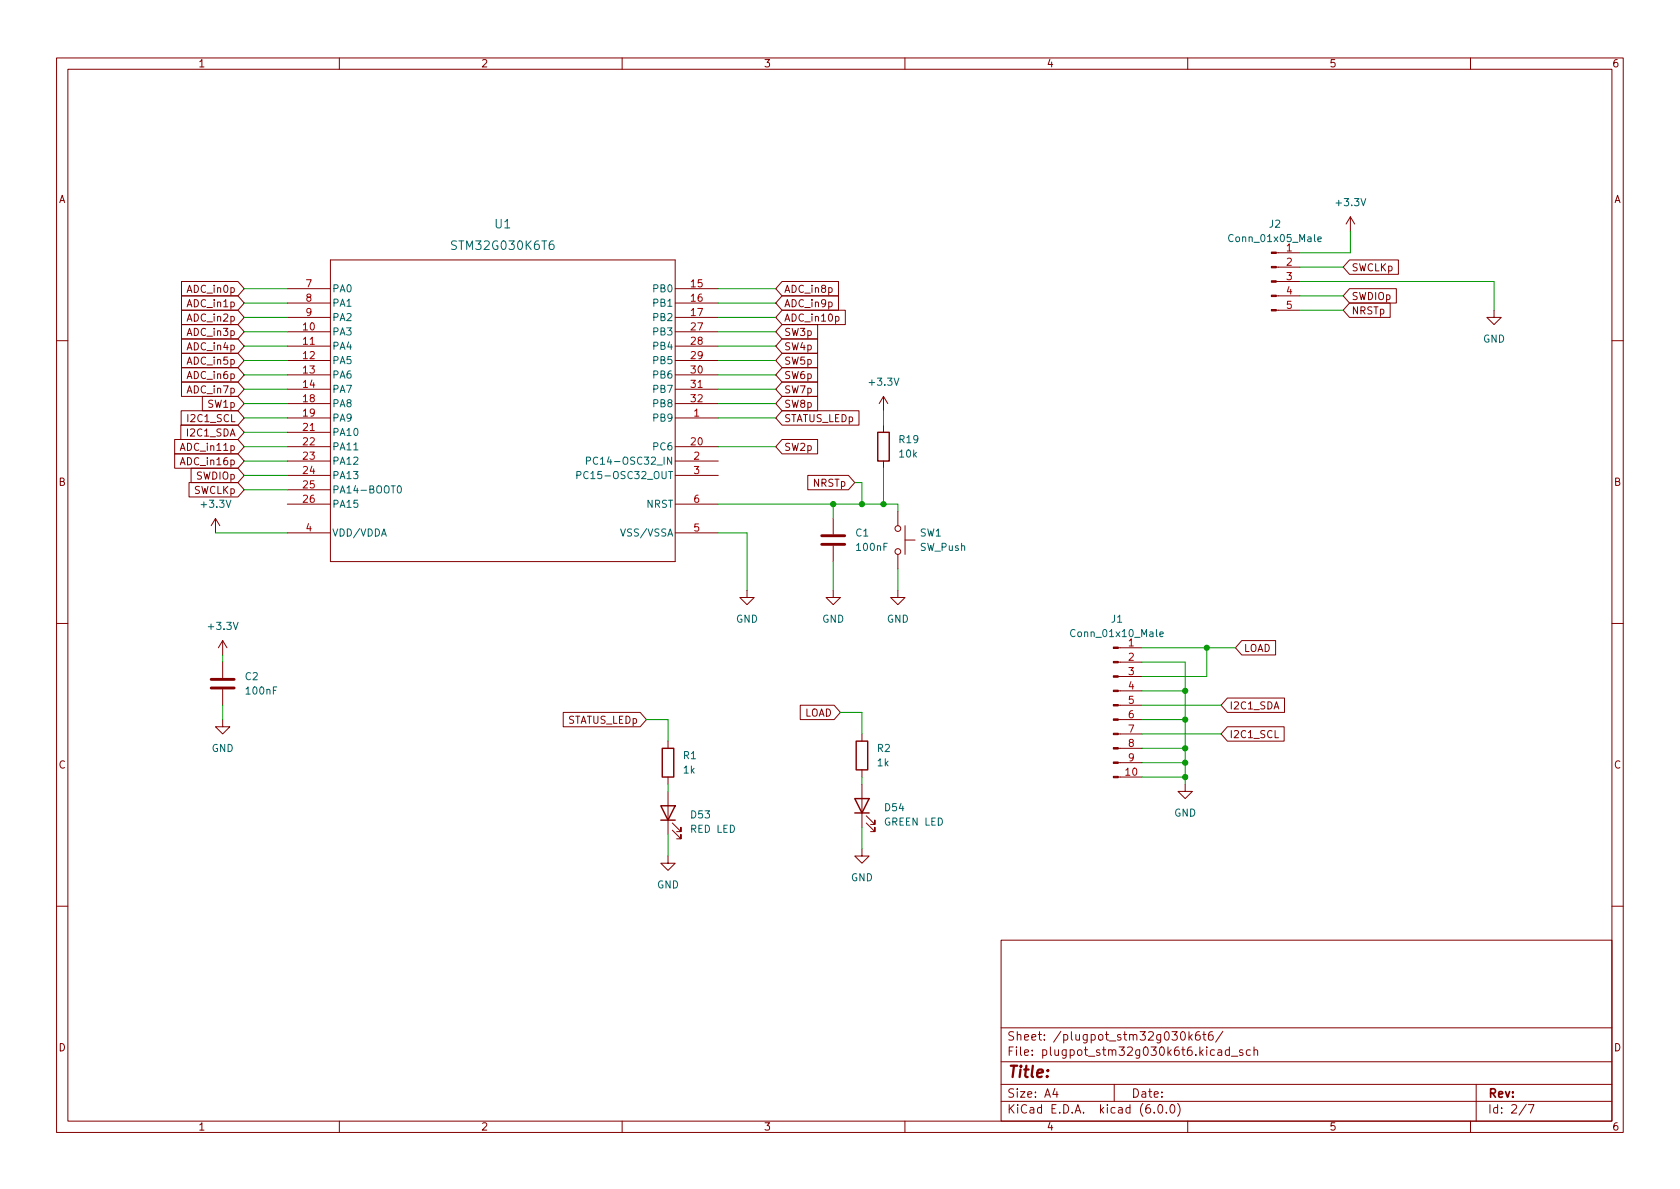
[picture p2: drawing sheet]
<svg xmlns="http://www.w3.org/2000/svg" width="297mm" height="210mm" viewBox="0 0 297 210" stroke-linecap="round" stroke-linejoin="round" font-family="sans-serif">
<g fill="none" stroke="#840000" stroke-width=".18">
<path d="M10 10.2h277v190.1h-277zM12 12.2h273v186.1h-273zM60 10.2v2M110 10.2v2M160 10.2v2M210 10.2v2M260 10.2v2M238.8 38.3l-.8 1.3M238.8 38.3v2.6M238.8 38.3l.7 1.3M32.1 59.9h10l1.1 1.3-1.1 1.3h-10zM32.1 52.3h10l1.1 1.3-1.1 1.3h-10z"/>
<path d="M32.1 49.8h10l1.1 1.2-1.1 1.3h-10zM32.1 57.4h10l1.1 1.3-1.1 1.2h-10zM32.1 54.9h10l1.1 1.2-1.1 1.3h-10zM50.8 58.7h7.6M50.8 51h7.6M50.8 53.6h7.6M50.8 56.1h7.6M58.4 46h61v53.3h-61zM119.4 58.7h7.6M119.4 51h7.6M119.4 53.6h7.6M119.4 56.1h7.6"/>
<path d="M138.3 54.9h11.2v2.5h-11.2l-1.1-1.3zM138.3 59.9h6.3v2.6h-6.3l-1.1-1.3zM138.3 52.3h10v2.6h-10l-1.1-1.3zM138.3 49.8h10v2.5h-10l-1.1-1.3zM138.3 57.4h6.3v2.5h-6.3l-1.1-1.2zM147.7 56l.4-.1 .2 .3-.1 .5h-.5M225.7 54.9h4.2M225.7 52.3h4.2M225.7 49.8h4.2M225.7 47.2h4.2M225.7 44.7h4.2M238.6 46h8.6v2.5h-8.6l-1.1-1.3z"/>
<path d="M238.6 53.6h7.2v2.5h-7.2l-1.1-1.2zM238.6 51h8.3v2.6h-8.3l-1.1-1.3zM264.2 54.9v1.2h1.2l-1.2 1.3-1.3-1.3h1.3M10 60.2h2M30.9 77.7h11.2l1.1 1.3-1.1 1.3h-11.2zM32 75.2h10.1l1.1 1.2-1.1 1.3h-10.1zM32 72.6h10.1l1.1 1.3-1.1 1.3h-10.1zM32.1 67.6h10l1.1 1.2-1.1 1.3h-10zM32.1 62.5h10l1.1 1.2-1.1 1.3h-10zM32.1 65h10l1.1 1.3-1.1 1.3h-10zM35.8 70.1h6.3l1.1 1.3-1.1 1.2h-6.3zM50.8 73.9h7.6"/>
<path d="M50.8 61.2h7.6M50.8 63.7h7.6M50.8 66.3h7.6M50.8 68.8h7.6M50.8 71.4h7.6M50.8 79h7.6M50.8 76.4h7.6M119.4 73.9h7.6M119.4 61.2h7.6M119.4 63.7h7.6M119.4 66.3h7.6M119.4 68.8h7.6"/>
<path d="M119.4 71.4h7.6M119.4 79h7.6M138.3 62.5h6.3v2.5h-6.3l-1.1-1.3zM138.3 70.1h6.3v2.5h-6.3l-1.1-1.2zM138.3 65h6.3v2.6h-6.3l-1.1-1.3zM138.3 67.6h6.3v2.5h-6.3l-1.1-1.3zM138.3 77.7h6.3v2.6h-6.3l-1.1-1.3zM138.3 72.6h13.6v2.6h-13.6l-1.1-1.3zM156.2 70.1l-.8 1.3M156.2 70.1v2.5M156.2 75.2v1.2M156.2 70.1l.8 1.3"/>
<path d="M285 60.2h2M30.9 80.3h11.2l1.1 1.2-1.1 1.3h-11.2zM33.4 85.3h8.7l1.1 1.3-1.1 1.3h-8.7zM33.8 82.8h8.3l1.1 1.3-1.1 1.2h-8.3zM38.1 91.7l-.8 1.3M38.1 91.7v2.5M38.1 91.7l.8 1.3M50.8 81.5h7.6M50.8 84.1h7.6M50.8 86.6h7.6M50.8 89.1h7.6M50.8 94.2h7.6"/>
<path d="M119.4 81.5h7.6M119.4 84.1h7.6M119.4 89.1h7.6M119.4 94.2h7.6M142.8 84.1h7.2l1.1 1.2-1.1 1.3h-7.2zM147.3 91.7v2.8M147.3 96.5v2.8M156.2 81.5v1.3M158.7 90.4v2.6M158.7 98v2.6M160 93v5M160 95.5h1.8"/>
<path d="M10 110.2h2M39.4 113.3v2.5M39.4 117.1v2.8M39.4 113.3l-.8 1.2M39.4 113.3l.7 1.2M132.1 104.4v1.3h1.2l-1.2 1.2-1.3-1.2h1.3M147.3 104.4v1.3h1.3l-1.3 1.2-1.3-1.2h1.3M158.7 104.4v1.3h1.3l-1.3 1.2-1.2-1.2h1.2M197.7 119.6h4.2M197.7 117.1h4.2M197.7 114.5h4.2M219.6 113.3h5.9v2.5h-5.9l-1.2-1.3z"/>
<path d="M285 110.2h2M39.4 127.2v1.3h1.2l-1.2 1.3-1.3-1.3h1.3M39.4 121.9v2.8M99.6 126h13.6l1.1 1.2-1.1 1.3h-13.6zM118.1 131.1v1.2M118.1 137.4v1.3M118.1 139.9v7.7M141.5 124.7h6l1.1 1.3-1.1 1.2h-6zM152.4 129.8v1.3M152.4 136.1v1.3M152.4 138.7v7.6M197.7 137.4h4.2"/>
<path d="M197.7 134.9h4.2M197.7 132.3h4.2M197.7 129.8h4.2M197.7 127.2h4.2M197.7 124.7h4.2M197.7 122.2h4.2M209.5 138.7v1.2h1.3l-1.3 1.3-1.2-1.3h1.2M217 128.5h10.1v2.6h-10.1l-1.1-1.3zM217 123.4h10.1v2.6h-10.1l-1.1-1.3zM118.1 151.4v1.2h1.3l-1.3 1.3-1.3-1.3h1.3M118.9 146.8l1.5 1.5v-.7v.7h-.8M118.9 145.5l1.5 1.6v-.8v.8h-.8"/>
<path d="M152.4 150.1v1.3h1.3l-1.3 1.2-1.3-1.2h1.3M153.2 145.5l1.5 1.6v-.8v.8h-.8M153.2 144.3l1.5 1.5v-.8v.8h-.8M10 160.2h2M177 166.3h108v32h-108zM285 160.2h2M60 198.3v2M110 198.3v2M160 198.3v2M177 194.8h108M177 191.8h108M177 187.8h108"/>
<path d="M177 181.8h108M186.5 192.5l-.4 1h1M186.9 193v1M197 191.8v3M204.1 196.7v.1M204.9 195.4l.2-.1a.81 .81 0 0 1 .6 .7 .81 .81 0 0 1-.3 .8h-.2a.81 .81 0 0 1-.6-.6 .81 .81 0 0 1 .3-.8zM206.2 196.7v.1M207.1 195.4l.1-.1a.81 .81 0 0 1 .6 .7 .81 .81 0 0 1-.3 .8h-.1a.81 .81 0 0 1-.6-.6 .81 .81 0 0 1 .3-.8zM208.2 195.1a1.72 1.72 0 0 1 0 2.3M208.9 182.6l.2-.2a.81 .81 0 0 1 .6 .7 .81 .81 0 0 1-.3 .8h-.2a.81 .81 0 0 1-.3-1.3zM210 198.3v2M210.2 182.4v1.5"/>
<path d="M210.4 183.4l.4 .5M210.8 182.9l-.6 .6M212.1 182.4a.59 .59 0 0 0-.7 .7v.5l.1 .3h.4l.2-.1 .1-.5-.1-.2-.5-.1-.2 .3M212.6 182.9h.6M212.9 182.4v1.3l.3 .2M214.4 182.4a.59 .59 0 0 0-.8 .7v.5l.2 .3h.4l.2-.1 .1-.5-.1-.2-.5-.1-.3 .3M215.4 185.7h.5l.1 .9M216 186l-.5 .1a.29 .29 0 0 0-.2 .2 .29 .29 0 0 0 .2 .3h.5M216.2 182.4l-1.3 1.9M217.4 185.7l-.5-.1-.3 .3v.4l.2 .3h.6M217.4 185.1v1.5M217.7 186.8h1.2"/>
<path d="M219.7 185.7l-.3-.1-.3 .2 .1 .3 .5 .1v.4h-.6M221.1 185.7l-.5-.1-.2 .3v.4l.1 .3h.6M221.7 185.8l.2-.2 .4 .1 .1 .9M221.7 185.1v1.5M260 198.3v2M261 191.8v6.5M269.9 195.3l-1.3 1.9M270.2 195.3h1l-.6 1.5"/>
<circle cx="158.8" cy="97.5" r=".51"/>
<circle cx="158.8" cy="93.5" r=".51"/>
</g>
<path d="M155.2 76.4h2v5.1h-2zM117.1 132.3h2v5.1h-2zM151.4 131.1h2v5h-2zM116.8 142.5h2.6l-1.3 2.5zM116.8 145h2.6M151.1 141.2h2.6l-1.3 2.6zM151.1 143.8h2.6" fill="none" stroke="#840000" stroke-width=".25"/>
<path d="M145.3 96.3h4.1M145.3 94.7h4.1M37.3 121.7h4.1M37.3 120.1h4.1" fill="none" stroke="#840000" stroke-width=".51"/>
<g fill="#840000" stroke="#840000" stroke-width=".18">
<path d="M196.8 137.3h.9v.2h-.9z"/>
<path d="M196.8 134.7h.9v.3h-.9z"/>
<path d="M196.8 132.2h.9v.3h-.9z"/>
<path d="M196.8 129.7h.9v.2h-.9z"/>
<path d="M196.8 127.1h.9v.3h-.9z"/>
<path d="M196.8 124.6h.9v.2h-.9z"/>
<path d="M196.8 122h.9v.3h-.9z"/>
<path d="M196.8 119.5h.9v.3h-.9z"/>
<path d="M196.8 117h.9v.2h-.9z"/>
<path d="M196.8 114.4h.9v.3h-.9z"/>
<path d="M224.8 54.7h.9v.3h-.9z"/>
<path d="M224.8 52.2h.9v.2h-.9z"/>
<path d="M224.8 49.7h.9v.2h-.9z"/>
<path d="M224.8 47.1h.9v.3h-.9z"/>
<path d="M224.8 44.6h.9v.2h-.9z"/>
</g>
<path d="M233 42.3l.6-.1v-.3h-.4l-.2 .2 .1 .6h.5M62.6 79.6h.7M70.4 86l.1-.1a.68 .68 0 0 1 .5 .6 .68 .68 0 0 1-.5 .7 .84 .84 0 0 1-.1-1.2zM102 84h.6l.1-.2v-.3l-.7-.1v1.2M103.7 81.5l.6-.1 .1-.1v-.3l-.7-.2v1.3M105.7 81a.6 .6 0 0 0-.9 .4 .6 .6 0 0 0 .6 .7l.3-.1M205.1 112.2l.6-.2-.1-.2-.3-.1-.2 .2v.6h.5" fill="none" stroke="#006464" stroke-width=".18"/>
<g fill="none" stroke="#009600" stroke-width=".18">
<path d="M43.2 53.6h7.6M43.2 51h7.6M43.2 56.1h7.6M43.2 58.7h7.6M127 53.6h10.2M127 51h10.2M127 56.1h10.2M127 58.7h10.2M229.9 54.9h7.6M229.9 47.2h7.6M229.9 52.3h7.6M229.9 49.8h34.3v5.1"/>
<path d="M238.8 40.9v3.8h-8.9M43.2 68.8h7.6M43.2 66.3h7.6M43.2 73.9h7.6M43.2 61.2h7.6M43.2 79h7.6M43.2 76.4h7.6M43.2 71.4h7.6M43.2 63.7h7.6M127 68.8h10.2M127 66.3h10.2M127 73.9h10.2"/>
<path d="M127 61.2h10.2M127 79h10.2M127 71.4h10.2M127 63.7h10.2M156.2 72.6v2.6M38.1 94.2h12.7M43.2 86.6h7.6M43.2 81.5h7.6M43.2 84.1h7.6M127 94.2h5.1v10.2M127 89.1h31.7v1.3M147.3 89.1v2.6"/>
<path d="M147.3 99.3v5.1M151.1 85.3h1.3v3.8M156.2 82.8v6.3M39.4 115.8v1.3M158.7 100.6v3.8M201.9 114.5h16.5M201.9 117.1h7.6v21.6M213.4 114.5v5.1h-11.5M39.4 124.7v2.5M114.3 127.2h3.8v3.9M118.1 138.7v1.2M148.6 126h3.8v3.8"/>
<path d="M152.4 137.4v1.3M201.9 124.7h14M201.9 137.4h7.6M201.9 134.9h7.6M201.9 132.3h7.6M201.9 129.8h14M201.9 127.2h7.6M201.9 122.2h7.6M118.1 147.6v3.8M152.4 146.3v3.8"/>
</g>
<g fill="#009600" stroke="#009600" stroke-width=".18">
<circle cx="213.4" cy="114.5" r=".46"/>
<circle cx="209.5" cy="137.4" r=".46"/>
<circle cx="152.4" cy="89.1" r=".46"/>
<circle cx="156.2" cy="89.1" r=".46"/>
<circle cx="209.5" cy="127.2" r=".46"/>
<circle cx="147.3" cy="89.1" r=".46"/>
<circle cx="209.5" cy="122.2" r=".46"/>
<circle cx="209.5" cy="132.3" r=".46"/>
<circle cx="209.5" cy="134.9" r=".46"/>
</g>
<text font-size="2.8" fill="#840000" x="178" y="190.6">Title:</text>
<g font-size="2.1" fill="#006464">
<text x="87.5" y="40.4">U1</text>
<text x="80.3" y="44.2">STM32G030K6T6</text>
</g>
<g font-size="2.1" fill="#840000">
<text x="178" y="184">Sheet: /plugpot_stm32g030k6t6/</text>
<text x="178" y="186.7">File: plugpot_stm32g030k6t6.kicad_sch</text>
<text x="178" y="196.9">KiCad E.D.A. kicad (6.0.0)</text>
<text x="178" y="194.1">Size: A4</text>
<text x="200" y="194.1">Date:</text>
<text x="263" y="194.1">Rev:</text>
<text x="263" y="196.9">Id: 2/7</text>
</g>
<g font-size="1.8" fill="#840000">
<text x="35" y="11.9">1</text>
<text x="85" y="11.9">2</text>
<text x="135" y="11.9">3</text>
<text x="185" y="11.9">4</text>
<text x="235" y="11.9">5</text>
<text x="285" y="11.9">6</text>
<text x="10.3" y="35.9">A</text>
<text x="285.3" y="35.9">A</text>
<text x="238.9" y="48">SWCLKp</text>
<text x="33.3" y="51.8">ADC_in0p</text>
<text x="138.6" y="51.8">ADC_in8p</text>
<text x="238.9" y="53">SWDIOp</text>
<text x="33.3" y="54.3">ADC_in1p</text>
<text x="33.3" y="59.4">ADC_in3p</text>
<text x="33.3" y="56.9">ADC_in2p</text>
<text x="138.6" y="56.9">ADC_in10p</text>
<text x="138.6" y="54.3">ADC_in9p</text>
<text x="138.6" y="59.4">SW3p</text>
<text x="238.9" y="55.6">NRSTp</text>
<text x="33.3" y="61.9">ADC_in4p</text>
<text x="33.3" y="64.5">ADC_in5p</text>
<text x="138.6" y="64.5">SW5p</text>
<text x="138.6" y="61.9">SW4p</text>
<text x="33.3" y="69.6">ADC_in7p</text>
<text x="33.3" y="67">ADC_in6p</text>
<text x="138.6" y="67">SW6p</text>
<text x="138.6" y="69.6">SW7p</text>
<text x="33.3" y="77.2">I2C1_SDA</text>
<text x="33.5" y="74.6">I2C1_SCL</text>
<text x="36.8" y="72.1">SW1p</text>
<text x="138.6" y="72.1">SW8p</text>
<text x="138.6" y="74.6">STATUS_LEDp</text>
<text x="32.3" y="82.3">ADC_in16p</text>
<text x="32.3" y="79.7">ADC_in11p</text>
<text x="138.6" y="79.7">SW2p</text>
<text x="10.3" y="85.9">B</text>
<text x="34.2" y="87.3">SWCLKp</text>
<text x="34.7" y="84.8">SWDIOp</text>
<text x="143.8" y="86.1">NRSTp</text>
<text x="285.3" y="85.9">B</text>
<text x="219.9" y="115.3">LOAD</text>
<text x="217.3" y="125.4">I2C1_SDA</text>
<text x="100.2" y="128">STATUS_LEDp</text>
<text x="142.2" y="126.7">LOAD</text>
<text x="217.3" y="130.5">I2C1_SCL</text>
<text x="10.3" y="135.9">C</text>
<text x="285.3" y="135.9">C</text>
<text x="10.3" y="185.9">D</text>
<text x="285.3" y="185.9">D</text>
<text x="35" y="199.9">1</text>
<text x="85" y="199.9">2</text>
<text x="135" y="199.9">3</text>
<text x="185" y="199.9">4</text>
<text x="235" y="199.9">5</text>
<text x="285" y="199.9">6</text>
</g>
<g font-size="1.8" fill="#006464">
<text x="224.4" y="40.3">J2</text>
<text x="236.4" y="36.4">+3.3V</text>
<text x="217.8" y="42.8">Conn_01x05_Male</text>
<text x="58.7" y="51.7">PA0</text>
<text x="115.7" y="51.7">PB0</text>
<text x="58.7" y="59.3">PA3</text>
<text x="58.7" y="54.2">PA1</text>
<text x="58.7" y="56.8">PA2</text>
<text x="115.7" y="54.2">PB1</text>
<text x="115.7" y="56.8">PB2</text>
<text x="115.7" y="59.3">PB3</text>
<text x="58.7" y="61.8">PA4</text>
<text x="58.7" y="64.4">PA5</text>
<text x="115.7" y="61.8">PB4</text>
<text x="115.7" y="64.4">PB5</text>
<text x="262.2" y="60.6">GND</text>
<text x="58.7" y="66.9">PA6</text>
<text x="58.7" y="69.5">PA7</text>
<text x="115.7" y="66.9">PB6</text>
<text x="115.7" y="69.5">PB7</text>
<text x="153.9" y="68.2">+3.3V</text>
<text x="58.7" y="72">PA8</text>
<text x="58.7" y="74.5">PA9</text>
<text x="58.7" y="77.1">PA10</text>
<text x="115.7" y="74.5">PB9</text>
<text x="115.7" y="72">PB8</text>
<text x="58.7" y="79.6">PA11</text>
<text x="58.7" y="82.2">PA12</text>
<text x="105.6" y="82.2">PC14-OSC32_IN</text>
<text x="115.7" y="79.6">PC6</text>
<text x="159.1" y="78.4">R19</text>
<text x="159.1" y="80.9">10k</text>
<text x="35.8" y="89.8">+3.3V</text>
<text x="58.7" y="84.7">PA13</text>
<text x="58.7" y="87.2">PA14-BOOT0</text>
<text x="58.7" y="89.8">PA15</text>
<text x="103.6" y="84.7">PC15-OSC32_OUT</text>
<text x="114.3" y="89.8">NRST</text>
<text x="58.7" y="94.9">VDD/VDDA</text>
<text x="110.3" y="94.9">VSS/VSSA</text>
<text x="151.3" y="94.9">C1</text>
<text x="162.7" y="94.9">SW1</text>
<text x="151.6" y="97.4">100nF</text>
<text x="162.7" y="97.4">SW_Push</text>
<text x="37" y="111.4">+3.3V</text>
<text x="130.1" y="110.1">GND</text>
<text x="145.4" y="110.1">GND</text>
<text x="156.8" y="110.1">GND</text>
<text x="189.8" y="112.6">Conn_01x10_Male</text>
<text x="196.5" y="110.1">J1</text>
<text x="43.4" y="120.3">C2</text>
<text x="43.6" y="122.8">100nF</text>
<text x="37.4" y="133">GND</text>
<text x="120.8" y="134.2">R1</text>
<text x="120.9" y="136.8">1k</text>
<text x="155.1" y="133">R2</text>
<text x="155.2" y="135.5">1k</text>
<text x="156.5" y="143.4">D54</text>
<text x="122.2" y="147.3">RED LED</text>
<text x="122.2" y="144.7">D53</text>
<text x="156.4" y="146">GREEN LED</text>
<text x="207.6" y="144.4">GND</text>
<text x="150.4" y="155.8">GND</text>
<text x="116.1" y="157.1">GND</text>
</g>
<g font-size="1.8" fill="#a90000">
<text x="227.5" y="44.4">1</text>
<text x="227.5" y="47">2</text>
<text x="54.1" y="50.8">7</text>
<text x="54.1" y="53.3">8</text>
<text x="122.2" y="50.8">15</text>
<text x="122.2" y="53.3">16</text>
<text x="227.5" y="49.5">3</text>
<text x="227.5" y="52.1">4</text>
<text x="53.6" y="58.4">10</text>
<text x="54.1" y="55.9">9</text>
<text x="122.2" y="55.9">17</text>
<text x="122.2" y="58.4">27</text>
<text x="227.5" y="54.6">5</text>
<text x="53.6" y="61">11</text>
<text x="53.6" y="63.5">12</text>
<text x="122.2" y="61">28</text>
<text x="122.2" y="63.5">29</text>
<text x="53.6" y="66">13</text>
<text x="53.6" y="68.6">14</text>
<text x="53.6" y="71.1">18</text>
<text x="122.2" y="66">30</text>
<text x="122.2" y="68.6">31</text>
<text x="122.2" y="71.1">32</text>
<text x="53.6" y="73.7">19</text>
<text x="53.6" y="76.2">21</text>
<text x="122.7" y="73.7">1</text>
<text x="53.6" y="78.7">22</text>
<text x="53.6" y="81.3">23</text>
<text x="53.6" y="83.8">24</text>
<text x="122.2" y="78.7">20</text>
<text x="122.7" y="81.3">2</text>
<text x="122.7" y="83.8">3</text>
<text x="53.6" y="86.4">25</text>
<text x="53.6" y="88.9">26</text>
<text x="122.7" y="88.9">6</text>
<text x="54.1" y="94">4</text>
<text x="122.7" y="94">5</text>
<text x="199.5" y="114.3">1</text>
<text x="199.5" y="116.8">2</text>
<text x="199.5" y="119.4">3</text>
<text x="199.5" y="121.9">4</text>
<text x="199.5" y="124.5">5</text>
<text x="199.5" y="127">6</text>
<text x="199.5" y="129.5">7</text>
<text x="199" y="137.2">10</text>
<text x="199.5" y="132.1">8</text>
<text x="199.5" y="134.6">9</text>
</g>
</svg>
